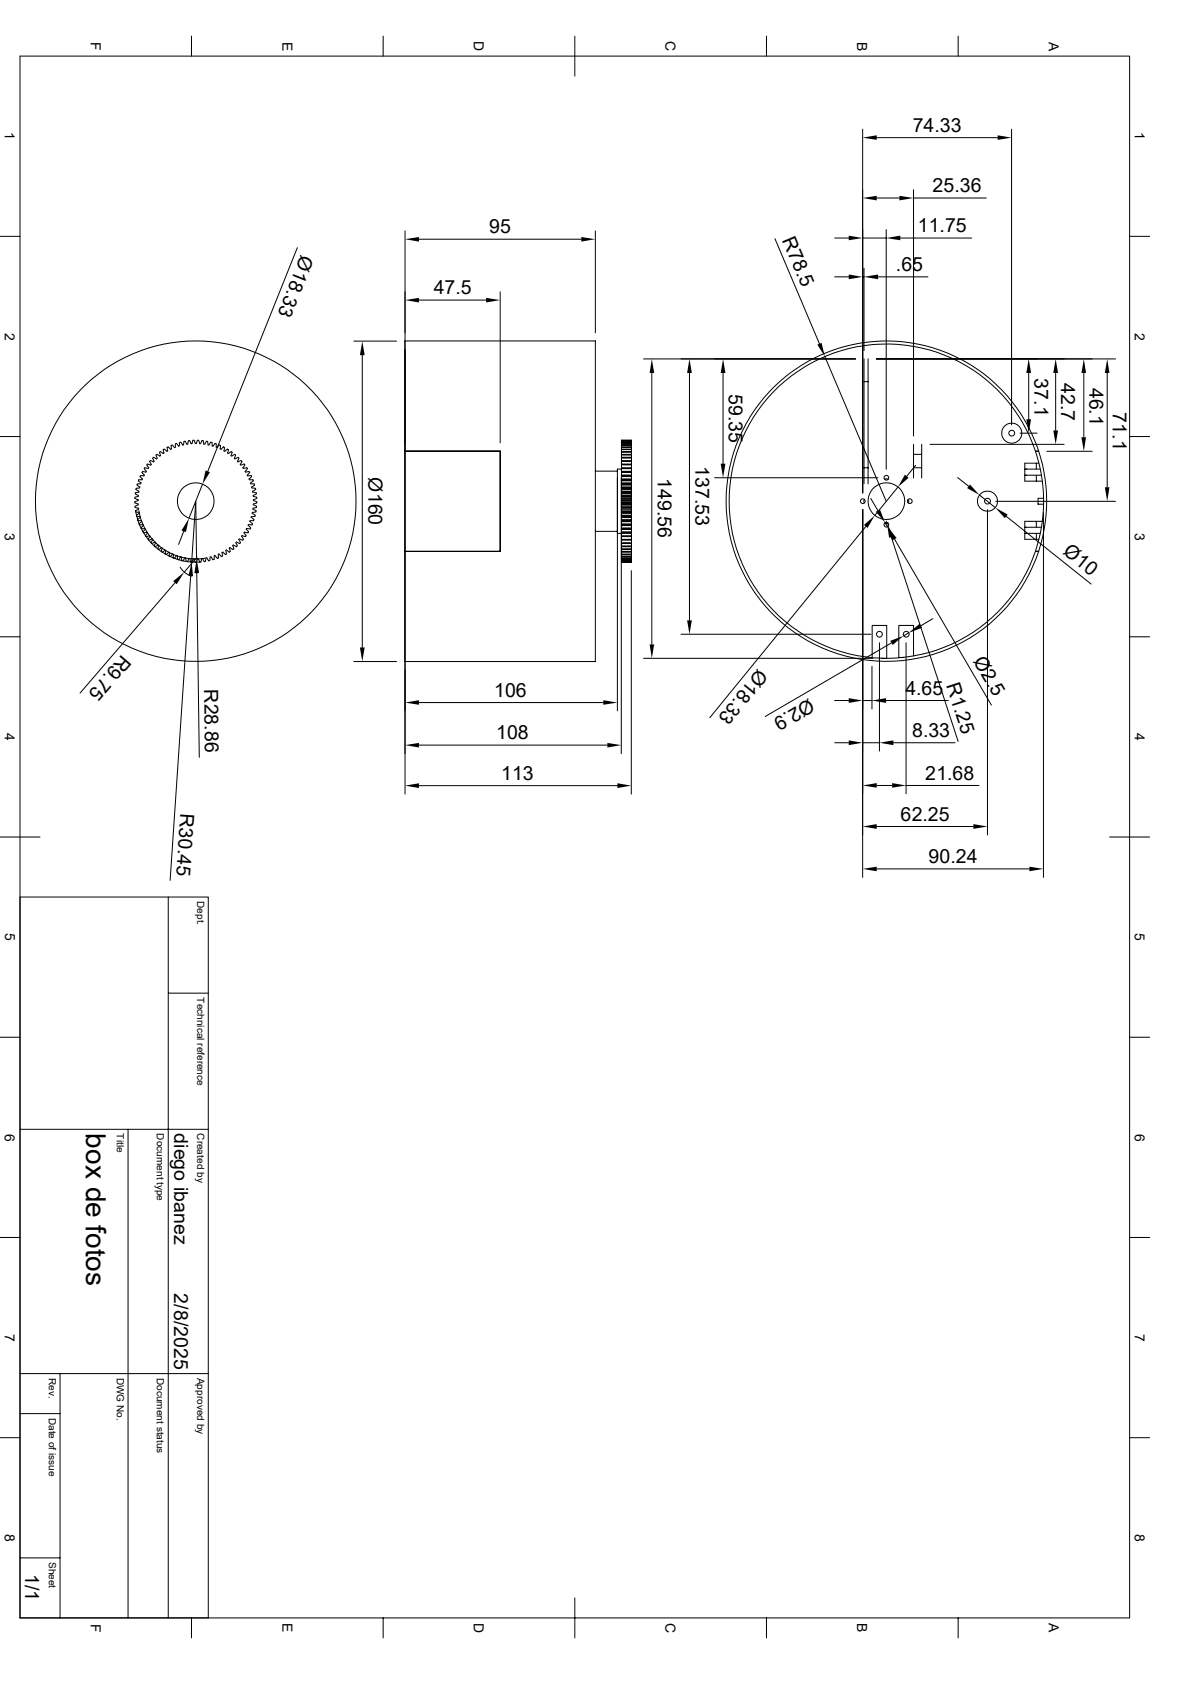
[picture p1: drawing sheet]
<svg xmlns="http://www.w3.org/2000/svg" width="297mm" height="420mm" viewBox="0 0 297 420" stroke-linecap="round" stroke-linejoin="round" font-family="sans-serif">
<g fill="none" stroke="#000" stroke-width=".25">
<path d="M5 14h276.9v390h-276.9zM47.8 9v5M95.6 9v5M143.5 9v10M191.3 9v5M239.1 9v5M215.3 32.3v90.8M218.8 34.4h30.2M252.5 32.3v73.8M0 59h5M101.1 57.7v140.6M104.6 59.7h40.5"/>
<path d="M148.6 57.7v25.4M193.4 59.6l11.1 26.2M208.3 59.4h3.5M215.3 59.4h5.9M218.8 49.4h5.7M221.2 57.3v59.9M224.7 59.4h17.8M228 47.4v61.5M228 49.4h18.2M281.9 59h5M74.2 61.8l-22.3 55.9M104.6 74.9h16.7"/>
<path d="M124.8 72.9v37.7M208.3 69.1h3.5M215.3 69.1h.3M215.6 67v20.5M219.2 69.1h12.4M88.3 85.2h10.7M90.4 88.7v73M160.6 89.6h52.9M162.7 93.1v67.8M172.1 93.1v61.8M180.5 93.1v22.7M205.9 89l15.3 36.2"/>
<path d="M215.6 89.6v5.7h1.1M215.6 95.3v21.5M216.7 89.6v5.7M216.7 95.3v21.5M218.7 89.6h59.7M256.8 93.1v11.6M263.5 93.1v14.4M270.5 93.1v16.1M276.4 93.1v28.6M0 109h5M34.6 119.8l-.1 .3 .7 .5-.1 .2M36.6 116.1l.5 .7-.1 .2"/>
<path d="M36.7 116.1l.1-.2 .8 .2M37 117l-.3-.1a.31 .31 0 0 0-.4-.1 .31 .31 0 0 0-.2 .4l.1 .1a.3 .3 0 0 1 .3 .3 .3 .3 0 0 1-.3 .3l-.1-.1a.33 .33 0 0 0-.4 0 .33 .33 0 0 0-.1 .4 .33 .33 0 0 1 .3 .3 .33 .33 0 0 1-.1 .3h-.2a.32 .32 0 0 0-.4-.1 .32 .32 0 0 0-.1 .5l.1 .1a.3 .3 0 0 1 .3 .2 .3 .3 0 0 1-.2 .3h-.7M38.3 115.3l-.3-.1a.32 .32 0 0 0-.4-.2 .32 .32 0 0 0-.2 .4l.4 .6-.2 .2M39.2 114.4l-.1 .2-.3-.2a.33 .33 0 0 0-.4-.2 .33 .33 0 0 0-.3 .3l.4 .6-.2 .3M39.8 112.9l.2 .8M40.1 113.7l-.2 .2-.3-.2a.33 .33 0 0 0-.3-.2 .33 .33 0 0 0-.3 .3l.2 .6M40.7 112.3l.3-.2 .6 .6 .2-.1M40.7 112.3l.1 .3a.35 .35 0 0 1-.2 .6l-.6-.4-.2 .1M42.7 111.2l.1 .9M42.7 111.3a.67 .67 0 0 1 .8 .5l.3-.1M42.8 112.1l-.3 .1-.2-.3a.34 .34 0 0 0-.5-.2 .34 .34 0 0 0 0 .5l.1 .4M44 110.7l-.2 .1v.8"/>
<path d="M44 110.7l.5 .7M45.6 111.1l-.2-.3a.3 .3 0 0 0-.2-.3 .3 .3 0 0 0-.4 .2v.6l-.3 .1M45.9 110.2l-.1 .8-.2 .1M46.2 110.2h-.3M47 110l-.1 .4a.29 .29 0 0 1 0 .3 .29 .29 0 0 1-.3 .1l-.4-.6M47 110.1l.3-.1 .4 .8h.2M48.1 109.9h.3M48.2 109.9l-.3 .8M48.5 109.9l.2 .8h.3M49 110.7l.1-.3a.35 .35 0 0 1 .4-.5 .35 .35 0 0 1 .2 .5l.1 .3M49.8 110.8h.2M50.4 110l.3 .1"/>
<path d="M50.4 110l-.3 .8M50.7 110l.2 .9h.2M51.5 110.2h.3M51.5 110.2l-.4 .7M51.8 110.2l.1 .3a.31 .31 0 0 0 0 .4 .31 .31 0 0 0 .3 .1l.4-.6 .3 .1M52.9 110.5l.1 .8M52.9 111.3l.3 .1M53.7 110.7l.2 .1M53.7 110.7l-.5 .7M53.9 111.7l.3 .1M54 110.8v.8M54.7 111.1l.3 .2"/>
<path d="M54.8 111.1l-.6 .7M54.9 112.1l.3 .1M55 111.2l-.1 .9M55.2 112.2l.2-.3a.33 .33 0 0 1 .5-.2 .33 .33 0 0 1 .1 .5l-.1 .4 .2 .1M56.7 112.1l.3 .2M56.8 112.1l-.7 .6M57 112.3l-.2 .8 .2 .1M57.7 112.8l.2 .1M57.7 112.8l-.7 .4M58 112.9l-.3 .8M58.5 113.5a.53 .53 0 0 1 0 .8v.1M58.6 113.5l-.7 .4-.3-.2"/>
<path d="M59.2 115.1l.2 .3M59.4 114.2l.2 .2M59.4 114.2l-.7 .4-.2-.2M59.6 114.4l-.3 .7M60.4 115.2l-.3-.2-.7 .3M60.4 115.2l-.4 .8 .1 .2M60.6 116.8l.1 .2M60.8 117l.8-.2 .1 .2M60.9 115.9l.2 .2M61 115.9l-.8 .2M61.1 116.1l-.5 .7M61.2 117.7l.1 .2"/>
<path d="M61.3 117.9l.3-.1a.33 .33 0 0 1 .4 0 .33 .33 0 0 1 .2 .4h-.1a.33 .33 0 0 0-.3 .3 .33 .33 0 0 0 .1 .3l.8-.1 .1 .3M61.8 117l-.6 .7M62.1 119.6l.1 .2M62.3 119.8h.8M62.8 119l-.6 .6M63.1 119.8l.1 .3-.6 .5M124.8 112.6v25.1h-23.8M124.8 112.6h-23.8v25.1M124.8 112.6h-23.8v-27.5h47.6v80.1h-47.6v-27.5M148.6 117.6h5.5M154.1 119.3v58.2M155.1 119.3v68.9"/>
<path d="M155.1 117.1h-1v16.1h1M155.1 119.8h2.5zM155.1 119.8v.8M155.1 118.7v.9M155.1 117.7v.9M155.1 116.8v.9M155.1 115.9v.9M155.1 115v.9M155.1 114.2v.8M155.1 113.5v.7M155.1 112.8v.7M155.1 112.1v.7"/>
<path d="M155.1 111.6v.5M155.1 111.1v.5M155.1 110.7v.4M155.1 110.4v.3M155.1 110.2v.2M155.1 110h2.5v.2M155.1 118.7h2.5M155.1 119.6h2.5M155.1 119h2.5M155.1 117.7h2.5M155.1 118.6h2.5M155.1 118h2.5"/>
<path d="M155.1 116.8h2.5M155.1 117h2.5M155.1 115.9h2.5M155.1 116.1h2.5M155.1 115h2.5M155.1 115.2h2.5M155.1 114.2h2.5M155.1 114.4h2.5M155.1 113.5h2.5M155.1 113.6h2.5M155.1 112.8h2.5M155.1 112.9h2.5"/>
<path d="M155.1 112.1h2.5M155.1 112.3h2.5M155.1 111.6h2.5M155.1 111.7h2.5M155.1 111.1h2.5M155.1 111.2h2.5M155.1 110.7h2.5M155.1 110.8h2.5M155.1 110.4h2.5M155.1 110.5h2.5M155.1 110.2h2.5M155.1 110h.1"/>
<path d="M155.1 117.7h.1M155.1 118.6v.1M155.1 119.6v.2M155.2 109.9l2.4 .1M157.6 119v.6M157.6 118v.6M157.6 117v.7M157.6 116.1v.7M157.6 115.2v.7M157.6 114.4v.6M157.6 113.6v.6M157.6 112.9v.6"/>
<path d="M157.6 112.3v.5M157.6 111.7v.4M157.6 111.2v.4M157.6 110.8v.3M157.6 110.5v.2M157.6 110.2v.2M157.6 110h-2.5v.2M157.6 110.2h.1M157.6 110.4v.1M157.6 110.7v.1M157.6 111.1v.1M157.6 111.6v.1"/>
<path d="M157.6 112.1v.2M157.6 112.8v.1M157.6 113.5v.1M157.6 114.2v.2M157.6 115v.2M157.6 115.9v.2M157.6 116.8v.2M157.6 117.7v.3M157.6 118.6v.4M157.6 119.6v.5M157.6 119.8h.1M157.6 110h.1"/>
<path d="M157.6 109.9l-2.5 .1M178.4 119.3h40.7M215.6 116.8v4M215.6 116.8h1.1M216.7 116.8v4M220.8 119.7l.3-.2 .6 .2M228 116.8v2.5M228 111v2.5M228 116.8h2M228 113.5h2M228 113.5v3.3M228.5 116.2l-2.2 2.7"/>
<path d="M230 116.8v2.5M230 111v2.5M230 113.5v3.3M232.1 111h33.5M239 119.3l2.8 2.1M254.6 108.2h4.2M255.8 117.1h3.9M255.8 118.7h4.1M258.4 112.6a39.4 39.4 0 0 1 0 25M258.4 112.6a39.2 39.2 0 0 0-60.3-19.1 39.2 39.2 0 0 0 0 63.3 39.2 39.2 0 0 0 60.3-19.2M258.7 118.7v1.4h1.4M258.7 115.7h-2.9v4.4h2.9"/>
<path d="M259.2 112.6h-.8M259.3 115.7h-.6v1.4M261.3 112.7h11.3M281.9 109h5M33.7 124.5l.3 .1a.32 .32 0 0 1 .3 .1 .32 .32 0 0 1 0 .4h-.2a.3 .3 0 0 0-.4 .2 .3 .3 0 0 0 .2 .3l.6 .2v.3M33.7 126.4l.1 .3 .7 .2 .1 .2M33.7 124.2v.2M33.8 127.6l.1 .2M33.8 127.6a15.3 15.3 0 0 0 16.1 12.7M33.9 127.8l.8 .1 .1 .3M33.9 122.2l.3 .2a.3 .3 0 0 1 .4 .2 .3 .3 0 0 1-.2 .3h-.1a.31 .31 0 0 0-.4 .1 .31 .31 0 0 0 .1 .4l.5 .3M34 121.9v.3"/>
<path d="M34.1 128.7v.2M34.1 128.9l.9 .1 .1 .2M34.3 120.9l-.1 .2 .7 .5M34.4 129.8v.2h.9M34.5 126.1l-.8 .3M34.5 123.7v.3l-.8 .2M34.6 127.2l-.8 .4M34.7 127.5a14.4 14.4 0 0 0 16.4 11.9M34.8 128.2l-.8 .5M34.9 121.6l-.1 .2-.8 .2M35 129.2l-.7 .6M35.1 120.8l-.9 .1"/>
<path d="M35.3 130l.1 .2M35.3 130.3l-.2 .1a.32 .32 0 0 0-.3 .3 .32 .32 0 0 0 .3 .4l.6-.1M35.7 130.9l.1 .3M35.7 132.8l.2 .3 .8-.2M35.8 131.2l-.2 .2a.36 .36 0 0 0-.3 .3 .36 .36 0 0 0 .1 .4l.8-.1M36.2 131.9l.1 .2M36.3 132.2l-.6 .6M36.7 132.8l.1 .3M36.8 133.1l-.5 .7 .2 .2M37.3 133.8l-.9 .2M37.3 133.7l.2 .2M37.4 133.9l-.1 .3a.33 .33 0 0 0-.3 .4 .33 .33 0 0 0 .4 .2l.5-.2"/>
<path d="M38 134.5l.1 .3-.2 .2a.31 .31 0 0 0-.1 .4 .31 .31 0 0 0 .3 .2l.6-.2M38.7 135.3l.1 .4a.43 .43 0 0 0 0 .8l.7-.4 .2 .1M39.7 136.3l-.3 .7 .2 .2M40.3 136.8l-.7 .4M40.3 136.7l.2 .2M40.5 136.9l-.1 .3a.31 .31 0 0 0-.1 .4 .31 .31 0 0 0 .4 .2l.4-.4M41.1 137.3l.3 .2M41.4 137.5l-.2 .8M42.1 137.8l.2 .2M42.1 137.9l-.7 .6-.2-.2M42.3 138l-.1 .3a.3 .3 0 0 0 0 .5 .3 .3 0 0 0 .4 0l.5-.5M43.1 138.3l.2 .1"/>
<path d="M43.3 138.5v.3a.36 .36 0 0 0 .1 .6 .36 .36 0 0 0 .5-.4l.1-.2M44 138.7l.3 .1M44.3 138.9v.8M45 139l.3 .1M45 139.1l-.4 .7-.3-.1M45.3 139.1l.1 .9M45.4 140h.2M45.8 132.7l-1.2 3.2M46.1 139.3l-.4 .7M46.1 139.3l.3 .1 .1 .8 .2 .1M47.1 139.4h.3M47.2 139.5l-.4 .8"/>
<path d="M47.4 139.5l.2 .8h.3M48.2 139.5h.2M48.2 139.6l-.3 .8 1-15.2 .2 14.4M48.5 139.6l.2 .8h.3M49.1 139.1l-3.1 3.8M49.3 139.6l-.3 .8M49.3 139.5h.2M49.5 139.6l.4 .8M50.3 139.5l-.2 .8h-.3M50.3 139.4l.3 .1 .4 .8 .2-.1M50.5 120.9l-3.3 8.5M51.4 139.4l-.1 .8"/>
<path d="M51.6 139.3h-.2M51.6 139.3l.5 .7h.2M52.5 139.1l-.1 .9M52.7 139l-.3 .1M52.7 139.1l.5 .7M53.4 139.7h-.3M53.5 138.9l-.1 .8M53.7 138.7l-.3 .1M53.7 138.8l.5 .6 .3-.1M54.5 138.5v.8M54.7 138.3l-.3 .1M54.7 138.3l.6 .7"/>
<path d="M55.4 138l.1 .9M55.5 138.9l-.3 .1M55.6 137.8l-.2 .2M55.7 137.9l.6 .6 .2-.2M56.3 137.5l.2 .8M56.6 137.3l-.3 .2M57.2 136.9l.2 .3a.35 .35 0 0 1 0 .6 .35 .35 0 0 1-.6-.2l-.2-.2M57.4 136.7l-.2 .2M57.4 136.8l.8 .4M58 136.2l.3-.1 .7 .4M58.1 136.3l.3 .7M58.3 137l-.2 .2"/>
<path d="M58.9 135.6l.3 .7M59 135.3l-.2 .2M59.1 135.4l.8 .3 .1-.2M59.2 136.3l-.2 .2M59.6 134.8l.4 .7M59.7 134.5l-.1 .2M60.3 133.9l.2 .3a.33 .33 0 0 1 .2 .4 .33 .33 0 0 1-.3 .2l-.6-.2M60.4 133.7l-.2 .2M60.9 133.1l.2 .3a.3 .3 0 0 1 .3 .3 .3 .3 0 0 1-.3 .2l-.6-.1M61 132.8l-.1 .3M61.5 132.2l.6 .6M61.6 131.9l-.2 .2"/>
<path d="M62 131.2l.2 .2a.36 .36 0 0 1 .3 .3 .36 .36 0 0 1-.1 .4l-.8-.1M62 132.8l-.1 .3-.8-.2M62 130.9l-.1 .3M62.4 130l-.1 .2M62.4 130.3l.2 .1a.32 .32 0 0 1 .3 .3 .32 .32 0 0 1-.2 .4l-.6-.1M62.5 130h.8M62.5 120.6l.1 .2M62.7 120.8l.8 .1M62.7 129.2l.7 .6-.1 .2M62.7 128.9v.3M62.8 121.6l.1 .2M62.9 121.8l.9 .2"/>
<path d="M63 128.2l.7 .5M63 122.6l.1 .3M63.1 122.9l.9 .2v.2M63.2 126.9l-.1 .2M63.2 123.7v.3M63.2 127.2l.2 .1a.46 .46 0 0 1 .4 .5M63.2 124l.9 .2M63.3 126.1l.8 .3M63.5 120.9v.2l-.6 .5M63.6 128.9l-.8 .1M63.7 128.7l-.1 .2M63.8 121.9v.3"/>
<path d="M63.8 122.2l-.7 .4M63.9 127.8l-.9 .1-.1 .3M64 123.3l-.8 .4M64.1 124.2v.2M64.1 126.4l-.1 .3-.8 .2M64.1 124.5l-.8 .3-.1 .2 .4 .1a.3 .3 0 0 1 .4 .2 .3 .3 0 0 1-.1 .3l-.6 .2-.1 .3M148.6 132.7h5.5M155.1 139.8v.2h2.5M155.1 139.4v.3h2.5M155.1 139.7l2.5 .1M155.1 139v.3h2.5M155.1 139.3l2.5 .1"/>
<path d="M155.1 138.5v.4h2.5M155.1 138.9v.1h2.5M155.1 137.9v.4h2.5M155.1 138.3v.2h2.5M155.1 137.2v.5h2.5M155.1 137.7v.2h2.5M155.1 136.5v.5h2.5M155.1 137v.2h2.5M155.1 135.7v.6h2.5M155.1 136.3v.2h2.5M155.1 134.9v.6h2.5M155.1 135.5v.2h2.5"/>
<path d="M155.1 134v.7h2.5M155.1 134.7v.2h2.5M155.1 133.8v.2h2.5M155.1 132.8v.3h2.5M155.1 131.8v.3h2.5M155.1 130.8v.3h2.5h-2.5v.1M155.1 129.8v.2h2.5h-2.5v.3M155.1 128.7v.3M155.1 127.6v.3M155.1 126.4v.5M155.1 125.3v.5M155.1 124.2v.6"/>
<path d="M155.1 123.1v.6M155.1 122v.6M155.1 120.8l2.5 .1M155.1 120.9v.7M155.1 128.9h2.5M155.1 127.9h2.5M155.1 127.8h2.5M155.1 126.9h2.5M155.1 126.7h2.5M155.1 125.8h2.5M155.1 125.6h2.5M155.1 124.8h2.5"/>
<path d="M155.1 124.5h2.5M155.1 123.7h2.5M155.1 123.3h2.5M155.1 122.6h2.5M155.1 122.2h2.5M155.1 121.6h2.5M155.1 121.1h2.5M155.1 120.6h2.5M155.1 120.1h2.5M155.1 120.6v.2M155.1 121.6v.2M155.1 122.6v.3"/>
<path d="M155.1 123.7v.3M155.1 124.8v.2M155.1 125.8v.3M155.1 126.9v.3M155.1 127.9v.3M155.1 129v.2M155.1 132.1v.1M155.1 133.1h.1M155.1 129h2.5M155.1 120.8h2.5M157.6 139.8v.2M157.6 139.4v.3"/>
<path d="M157.6 139v.3M157.6 138.5v.4M157.6 137.9v.4M157.6 137.2v.5M157.6 136.5v.5M157.6 135.7v.6M157.6 134.9v.6M157.6 134v.7M157.6 133.1h-2.5v.7h2.5M157.6 133.1v.7M157.6 132.2h-2.5v.6h2.5M157.6 132.2v.6"/>
<path d="M157.6 131.2h-2.5v.6h2.5M157.6 131.2v.6M157.6 130.3h-2.5v.5h2.5M157.6 130.3v.5M157.6 129.2h-2.5v.6h2.5M157.6 129.2v.6M157.6 128.2h-2.5v.5h2.5M157.6 128.2v.5M157.6 128.9v.1M157.6 127.2h-2.5v.4h2.5M157.6 127.2v.4M157.6 127.8v.1"/>
<path d="M157.6 126.1h-2.5v.3h2.5M157.6 126.1v.3M157.6 126.7v.2M157.6 125h-2.5v.3h2.5M157.6 125v.3M157.6 125.6v.2M157.6 124h-2.5v.2h2.5M157.6 124v.2M157.6 124.5v.3M157.6 122.9h-2.5v.2h2.5M157.6 122.9v.2M157.6 123.3v.4"/>
<path d="M157.6 121.8h-2.5v.2h2.5M157.6 121.8v.2M157.6 122.2v.4M157.6 121.1v.5M157.6 120.1v.5M157.6 120.6v.5M157.6 121.6v.2M157.6 122v.2M157.6 122.6v.3M157.6 123.1v.2M157.6 123.7v.3M157.6 124.2v.3"/>
<path d="M157.6 124.8v.2M157.6 125.3v.3M157.6 125.8v.3M157.6 126.4v.3M157.6 126.9v.3M157.6 127.6v.2M157.6 127.9v.3M157.6 128.7v.2M157.6 129v.2M157.6 129.8v.5M157.6 130.8v.4M157.6 131.8v.4"/>
<path d="M157.6 132.8v.3M157.6 133.8v.2M157.6 134.7v.2M157.6 135.5v.2M157.6 136.3v.2M157.6 137v.2M157.6 137.7v.2M157.6 138.3v.2M157.6 138.9v.1M157.6 139.3v.1M157.6 139.7v.1M157.6 140h.1"/>
<path d="M215.3 127.3v91.8M215.8 124.7l-.2 .3 .2 .6M216.1 131.4l-38.9 47.8M217.3 124.5l1.8 3M220.8 130.6l.3 .2 .6-.2M220.9 130.5l.6 1.1M221.2 130.2l.2 .6M221.4 130.7l-.2 .1M222.5 134.1l16.6 51M223.3 134.6l24.1 41.5M224.1 121.6l-5.8 7.1M226.7 124.7l.1 .3-.1 .6"/>
<path d="M244.5 123.6l3.9 3.1M246.5 127.3v81.2M248.5 125.2h29.9M251.1 128.9l21.2 16.9M256.2 131.7h-.4h4.1M256.2 133.2h-.4h3.9M258.7 130.2v1.5M258.7 133.2v1.5M259.2 137.7h-.8M260.1 130.2h-4.3v4.5h3.5M260.4 128v91.1M260.5 124.4h-1.4v1.5h1.4"/>
<path d="M0 159h5M43.7 145.5l-23.7 27.6M45 141.6l1.2 1.4 1.6 .8M47.6 143.8l-5.1 76M49.1 143.1l.6 46M155.1 140.3h2.5M155.1 140.3l2.5 .1M155.1 140h2.5v.2h-2.5zM155.1 140.2l2.5 .1M155.1 140.4h2.5M157.6 142.5v55.8M157.6 140.2v.1"/>
<path d="M157.6 140.3v.1M170 158.4h47.4M226.8 158l-1.2 .7M232.8 154.5l-3 1.8M281.9 159h5M88.3 165.2h10.7M104.6 175.4h46M160.6 164.4h57.2M208.3 174.9h3.5M215.3 174.9h2.3M217.6 166.4v10.6M217.7 164.3v-8.1h3.6v8.2h-1.3"/>
<path d="M219.5 160.5v27M221.1 174.9h15.6M222.5 160.5l-31.5 18.4M226.1 160.5v37.7M228 163.8v-7.6h-3.7v8h1.3M104.6 196.2h49.5M104.6 186.1h47M208.3 185.5h3.5M215.3 185.5h4.2M218.8 196.1h3.9M223 185.5h15.4M226.1 196.1h18.2"/>
<path d="M0 209h10M218.8 217h38.1M218.8 206.4h24.2M276.9 209h10M5 224h47v180M42 224v180M0 259h5M42 248h10M281.9 259h5M5 282h47M32 282v122M0 309h5"/>
<path d="M281.9 309h5M0 359h5M5 353h10M5 343h47M15 343v61M281.9 359h5M5 389h10M143.5 399v10M47.8 404v5M95.6 404v5M191.3 404v5M239.1 404v5"/>
<circle cx="221.2" cy="119.3" r=".59"/>
<circle cx="252.5" cy="108.2" r="2.51"/>
<circle cx="252.5" cy="108.2" r=".72"/>
<circle cx="48.8" cy="125.1" r="40"/>
<circle cx="48.9" cy="125.1" r="4.6"/>
<circle cx="215.4" cy="125.1" r=".59"/>
<circle cx="221.2" cy="125.1" r="4.6"/>
<circle cx="221.2" cy="131" r=".59"/>
<circle cx="221.2" cy="125.1" r="40"/>
<circle cx="227.1" cy="125.1" r=".59"/>
<circle cx="246.5" cy="125.1" r="2.51"/>
<circle cx="246.5" cy="125.1" r=".72"/>
<circle cx="219.5" cy="158.4" r=".72"/>
<circle cx="226.2" cy="158.4" r=".72"/>
</g>
<g fill="#000">
<path d="M215.3 34.4l3.5-.6v1.1zM249 33.8l3.5 .6-3.5 .5zM101.1 59.7l3.5-.5v1.1zM145.1 59.2l3.5 .5-3.5 .6zM211.8 58.8l3.5 .6-3.5 .6zM215.3 49.4l3.5-.5v1.1zM224.5 48.9l3.5 .5-3.5 .6zM221.2 59.4l3.5-.6v1.2zM101.1 74.9l3.5-.5v1.1zM121.3 74.4l3.5 .5-3.5 .6zM211.8 68.5l3.5 .6-3.5 .6zM215.6 69.1l3.6-.6v1.2z"/>
<path d="M90.4 85.2l.6 3.5h-1.2zM162.7 89.6l.6 3.5h-1.2zM172.1 89.6l.6 3.5h-1.2zM180.5 89.6l.6 3.5h-1.2zM204 86.1l1.1-.5 .8 3.4zM256.8 89.6l.5 3.5h-1.1zM263.5 89.6l.6 3.5h-1.2zM270.5 89.6l.6 3.5h-1.2zM276.4 89.6l.5 3.5h-1.1zM51.3 117.5l1.1 .4-1.9 3zM179.9 115.8h1.2l-.6 3.5zM225.8 118.5l1 .8-2.7 2.3z"/>
<path d="M256.2 104.7h1.1l-.5 3.5zM262.9 107.5h1.2l-.6 3.5zM269.9 109.2h1.2l-.6 3.5zM47.2 129.4l-.8 3.5-1.1-.4zM215.6 131.1l2.7-2.4-1.8 3.1zM218.6 127.8l1-.6 1.3 3.3zM221.4 130.8l1.7 3.1-1.2 .4zM221.5 131.6l2.3 2.7-1 .6zM242.1 121l2.4 2.6-3.1-1.7zM248.4 126.7l3.1 1.8-.7 .9zM275.8 121.7h1.1l-.5 3.5zM43.2 145.1l2.8-2.2-1.9 3z"/>
<path d="M47.8 140.4l.4 3.5-1.2-.1zM49.1 139.6l.6 3.5h-1.2zM171.5 154.9h1.2l-.6 3.5zM226.8 158l2.7-2.3 .6 1.1zM89.8 161.7h1.2l-.6 3.5zM101.1 175.4l3.5-.6v1.2zM150.6 174.8l3.5 .6-3.5 .6zM162.1 160.9h1.2l-.6 3.5zM211.8 174.3l3.5 .6-3.5 .6zM217.6 174.9l3.5-.6v1.2zM222.2 160l3.4-1.3-2.8 2.3zM101.1 196.2l3.5-.6v1.2z"/>
<path d="M101.1 186.1l3.5-.6v1.1zM151.6 185.5l3.5 .6-3.5 .5zM154.1 195.6l3.5 .6-3.5 .6zM211.8 184.9l3.5 .6-3.5 .6zM215.3 196.1l3.5-.6v1.2zM222.7 195.5l3.4 .6-3.4 .6zM219.5 185.5l3.5-.6v1.2zM215.3 217l3.5-.6v1.2zM215.3 206.4l3.5-.6v1.2zM243 205.8l3.5 .6-3.5 .6zM256.9 216.4l3.5 .6-3.5 .6z"/>
</g>
<text font-size="7" x="21.5" y="283" transform="rotate(90 21.5 283)">box de fotos</text>
<g font-size="4.9">
<text x="227.8" y="32.9">74.33</text>
<text x="232.7" y="48">25.36</text>
<text x="122.1" y="58.3">95</text>
<text x="195.2" y="59.9" transform="rotate(67 195.2 59.9)">R78.5</text>
<text x="229.1" y="58">11.75</text>
<text x="75.2" y="63.5" transform="rotate(112 75.2 63.5)">Ø18.33</text>
<text x="223.6" y="67.6">.65</text>
<text x="108.2" y="73.5">47.5</text>
<text x="258.2" y="94.5" transform="rotate(90 258.2 94.5)">37.1</text>
<text x="264.9" y="95.6" transform="rotate(90 264.9 95.6)">42.7</text>
<text x="181.9" y="98.3" transform="rotate(90 181.9 98.3)">59.35</text>
<text x="271.9" y="96.8" transform="rotate(90 271.9 96.8)">46.1</text>
<text x="277.7" y="103" transform="rotate(90 277.7 103)">71.1</text>
<text x="91.9" y="119.2" transform="rotate(90 91.9 119.2)">Ø160</text>
<text x="164.2" y="119.4" transform="rotate(90 164.2 119.4)">149.56</text>
<text x="173.6" y="116.4" transform="rotate(90 173.6 116.4)">137.53</text>
<text x="265.1" y="138.1" transform="rotate(39 265.1 138.1)">Ø10</text>
<text x="30.4" y="163.2" transform="rotate(131 30.4 163.2)">R9.75</text>
<text x="189.2" y="166.8" transform="rotate(129 189.2 166.8)">Ø18.33</text>
<text x="242.8" y="165.1" transform="rotate(60 242.8 165.1)">Ø2.5</text>
<text x="51" y="172.1" transform="rotate(89 51 172.1)">R28.86</text>
<text x="123.4" y="173.9">106</text>
<text x="226" y="173.5">4.65</text>
<text x="236.1" y="171.1" transform="rotate(72 236.1 171.1)">R1.25</text>
<text x="202" y="174.3" transform="rotate(150 202 174.3)">Ø2.9</text>
<text x="123.8" y="184.6">108</text>
<text x="227.7" y="184">8.33</text>
<text x="125.1" y="194.7">113</text>
<text x="230.9" y="194.6">21.68</text>
<text x="45.1" y="203" transform="rotate(94 45.1 203)">R30.45</text>
<text x="224.8" y="204.9">62.25</text>
<text x="231.8" y="215.5">90.24</text>
<text x="43.5" y="283" transform="rotate(90 43.5 283)">diego ibanez</text>
<text x="43.5" y="323" transform="rotate(90 43.5 323)">2/8/2025</text>
<text x="6.3" y="393.1" transform="rotate(90 6.3 393.1)">1/1</text>
</g>
<g font-size="3.5">
<text x="22.6" y="10.5" transform="rotate(90 22.6 10.5)">F</text>
<text x="70.5" y="10.4" transform="rotate(90 70.5 10.4)">E</text>
<text x="118.3" y="10.2" transform="rotate(90 118.3 10.2)">D</text>
<text x="166.1" y="10.2" transform="rotate(90 166.1 10.2)">C</text>
<text x="214" y="10.4" transform="rotate(90 214 10.4)">B</text>
<text x="261.8" y="10.4" transform="rotate(90 261.8 10.4)">A</text>
<text x="1.2" y="33.1" transform="rotate(90 1.2 33.1)">1</text>
<text x="283.2" y="33.1" transform="rotate(90 283.2 33.1)">1</text>
<text x="1.2" y="83" transform="rotate(90 1.2 83)">2</text>
<text x="283.2" y="83.1" transform="rotate(90 283.2 83.1)">2</text>
<text x="1.2" y="133" transform="rotate(90 1.2 133)">3</text>
<text x="283.2" y="133" transform="rotate(90 283.2 133)">3</text>
<text x="1.2" y="183.1" transform="rotate(90 1.2 183.1)">4</text>
<text x="283.2" y="183.1" transform="rotate(90 283.2 183.1)">4</text>
<text x="1.3" y="233" transform="rotate(90 1.3 233)">5</text>
<text x="283.3" y="233" transform="rotate(90 283.3 233)">5</text>
<text x="1.2" y="283" transform="rotate(90 1.2 283)">6</text>
<text x="283.2" y="283" transform="rotate(90 283.2 283)">6</text>
<text x="1.2" y="333" transform="rotate(90 1.2 333)">7</text>
<text x="283.2" y="333" transform="rotate(90 283.2 333)">7</text>
<text x="1.2" y="383" transform="rotate(90 1.2 383)">8</text>
<text x="283.2" y="383" transform="rotate(90 283.2 383)">8</text>
<text x="22.6" y="405.4" transform="rotate(90 22.6 405.4)">F</text>
<text x="70.5" y="405.3" transform="rotate(90 70.5 405.3)">E</text>
<text x="118.3" y="405.2" transform="rotate(90 118.3 405.2)">D</text>
<text x="166.1" y="405.2" transform="rotate(90 166.1 405.2)">C</text>
<text x="214" y="405.3" transform="rotate(90 214 405.3)">B</text>
<text x="261.8" y="405.3" transform="rotate(90 261.8 405.3)">A</text>
</g>
<g font-size="2.5">
<text x="49.2" y="225" transform="rotate(90 49.2 225)">Dept.</text>
<text x="49.2" y="249" transform="rotate(90 49.2 249)">Technical reference</text>
<text x="29.2" y="283" transform="rotate(90 29.2 283)">Title</text>
<text x="39.2" y="283" transform="rotate(90 39.2 283)">Document type</text>
<text x="49.2" y="283" transform="rotate(90 49.2 283)">Created by</text>
<text x="12.2" y="344" transform="rotate(90 12.2 344)">Rev.</text>
<text x="29.2" y="344" transform="rotate(90 29.2 344)">DWG No.</text>
<text x="39.2" y="344" transform="rotate(90 39.2 344)">Document status</text>
<text x="49.2" y="344" transform="rotate(90 49.2 344)">Approved by</text>
<text x="12.2" y="354" transform="rotate(90 12.2 354)">Date of issue</text>
<text x="12.2" y="390" transform="rotate(90 12.2 390)">Sheet</text>
</g>
</svg>
